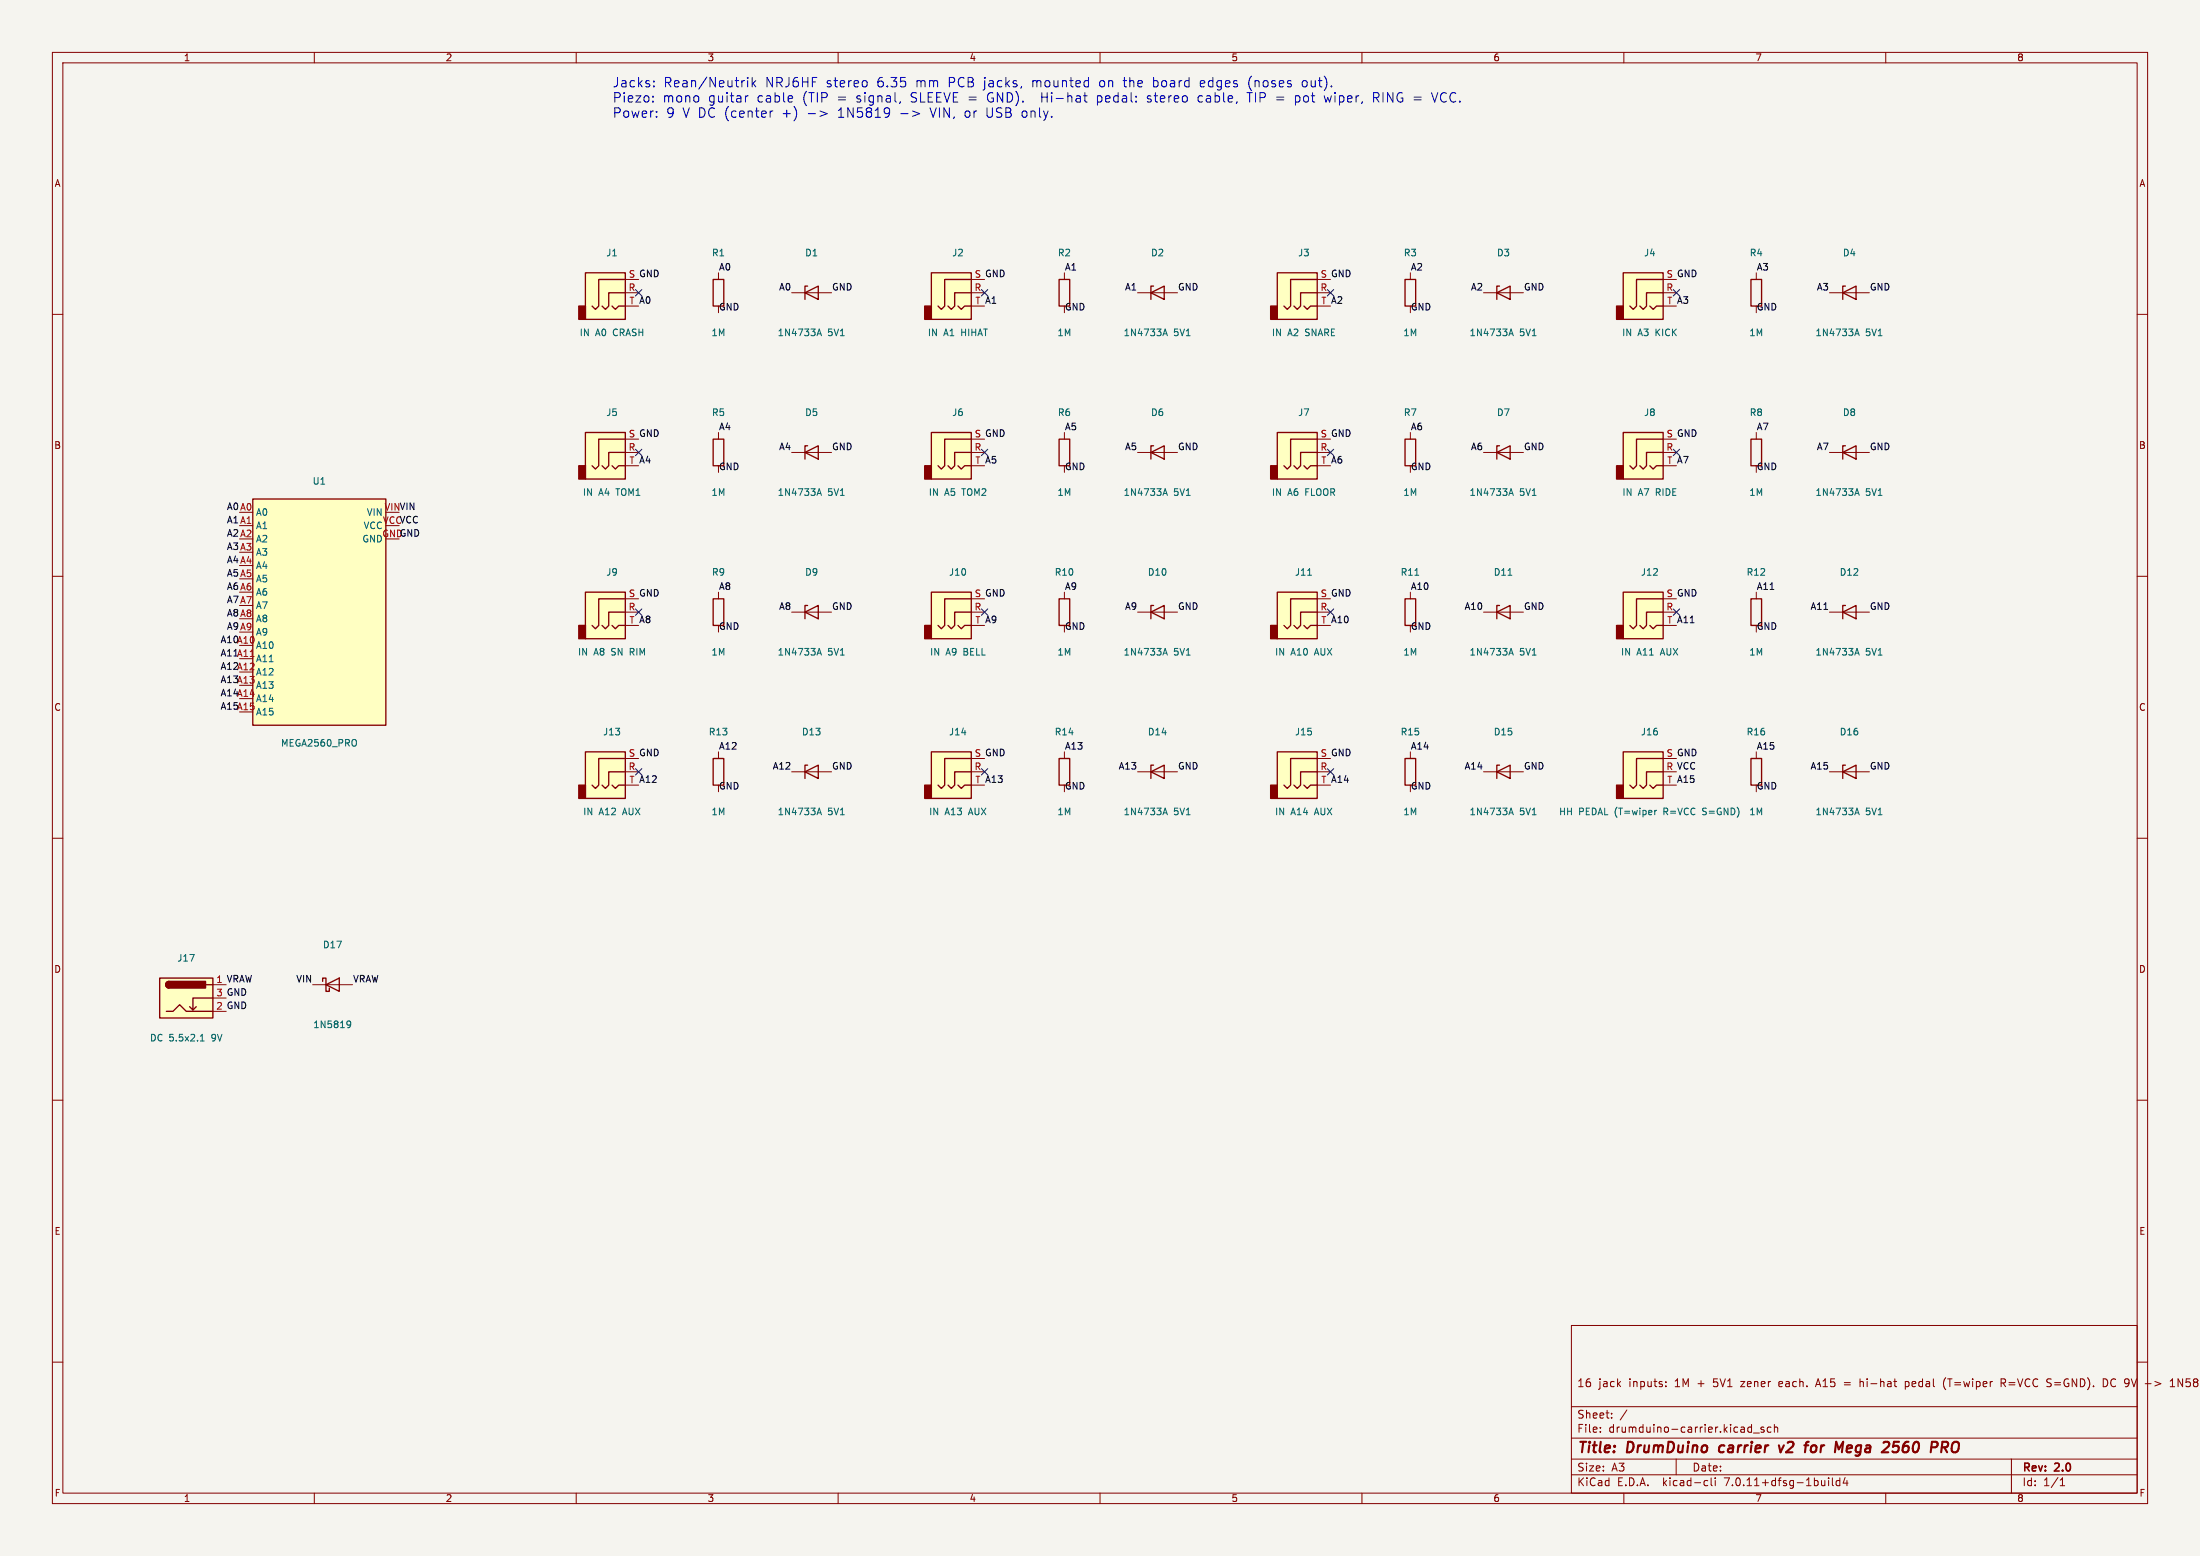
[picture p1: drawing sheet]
<svg xmlns="http://www.w3.org/2000/svg" width="420mm" height="297mm" viewBox="0 0 420 297" stroke-linecap="round" stroke-linejoin="round" font-family="sans-serif">
<path d="M0 0h420v297h-420z" fill="#f5f4ef" stroke="#f5f4ef" stroke-width=".19"/>
<g fill="none" stroke="#840000" stroke-width=".19">
<path d="M10 10h400v277h-400zM12 12h396v273h-396zM60 10v2M110 10v2M160 10v2M210 10v2M260 10v2M310 10v2M360 10v2M10 60h2M119.4 55.9h2.5M119.4 53.3h2.5"/>
<path d="M119.4 58.4h2.5M137.2 52.1v1.2M151.1 55.9h7.6M185.4 55.9h2.6M185.4 53.3h2.6M185.4 58.4h2.6M203.2 52.1v1.2M217.2 55.9h7.6M251.5 55.9h2.5M251.5 53.3h2.5M251.5 58.4h2.5M269.2 52.1v1.2"/>
<path d="M283.2 55.9h7.6M317.5 55.9h2.5M317.5 53.3h2.5M317.5 58.4h2.5M335.3 52.1v1.2M349.2 55.9h7.7M408 60h2M119.4 86.4h2.5M119.4 83.8h2.5M119.4 88.9h2.5M137.2 82.6v1.2M151.1 86.4h7.6"/>
<path d="M185.4 86.4h2.6M185.4 83.8h2.6M185.4 88.9h2.6M203.2 82.6v1.2M217.2 86.4h7.6M251.5 86.4h2.5M251.5 83.8h2.5M251.5 88.9h2.5M269.2 82.6v1.2M283.2 86.4h7.6M317.5 86.4h2.5M317.5 83.8h2.5"/>
<path d="M317.5 88.9h2.5M335.3 82.6v1.2M349.2 86.4h7.7M10 110h2M45.7 100.3h2.6M119.4 116.8h2.5M119.4 114.3h2.5M119.4 119.4h2.5M137.2 113v1.3M151.1 116.8h7.6M185.4 116.8h2.6M185.4 114.3h2.6"/>
<path d="M185.4 119.4h2.6M203.2 113v1.3M217.2 116.8h7.6M251.5 116.8h2.5M251.5 114.3h2.5M251.5 119.4h2.5M269.2 113v1.3M283.2 116.8h7.6M317.5 116.8h2.5M317.5 114.3h2.5M317.5 119.4h2.5M335.3 113v1.3"/>
<path d="M349.2 116.8h7.7M408 110h2M10 160h2M119.4 147.3h2.5M119.4 144.8h2.5M119.4 149.9h2.5M137.2 143.5v1.3M151.1 147.3h7.6M185.4 147.3h2.6M185.4 144.8h2.6M185.4 149.9h2.6M203.2 143.5v1.3"/>
<path d="M217.2 147.3h7.6M251.5 147.3h2.5M251.5 144.8h2.5M251.5 149.9h2.5M269.2 143.5v1.3M283.2 147.3h7.6M317.5 147.3h2.5M317.5 144.8h2.5M317.5 149.9h2.5M335.3 143.5v1.3M349.2 147.3h7.7M408 160h2"/>
<path d="M40.6 188h2.6M40.6 190.5h2.6M59.7 188h7.6M10 210h2M408 210h2M10 260h2M300 253h108v32h-108zM408 260h2M300 278.5h108M300 274.5h108M300 268.5h108M305.5 273.2v.2"/>
<path d="M305.5 272.5v.1M307.7 270.5v.2M307.7 269.8v.1M310.6 269.1l-1.3 1.9M318 264.5v.2M318 263.8v.1M320 278.5v3M333.9 272.4l.5 .1M334.4 271.9v1.5M334.4 273.3l-.5 .1M334.7 273.5h1.2M336.7 272.5l-.3-.1-.2 .2v.2l.5 .2v.3h-.5"/>
<path d="M338.1 272.5l-.4-.1-.3 .3 .1 .6h.6M338.7 272.5l.2-.1 .4 .1 .1 .9M338.7 271.9v1.5M339.7 263.8v.8M340.3 264l-.7 .2M346.7 264.3h.7M347.1 263.2l-.5 1.5M352.1 263.9h1.1M352.1 264.3h1.1M355.1 263.2v1.5M355.7 263.8l-.4-.1-.2 .1M363.7 263.8l.5-.1 .2 .3"/>
<path d="M363.7 263.7v1.5M364.4 264.4l-.2 .3-.5-.1M371.4 263a1.72 1.72 0 0 0 0 2.3M371.8 263.2h.9M382 264l.7-.1 .2-.2-.1-.4-.2-.1h-.6v1.5M382.4 264l.5 .7M384 278.5v6.5M391.3 264l.3 .3-.1 .2-.2 .2M391.4 263.2l.2 .1M401.5 263.2a.76 .76 0 0 1 .9 .7 .76 .76 0 0 1-.9 .8M414.3 264.7h.9M414.3 263.6l.4-.4v1.5"/>
<path d="M415.8 264.7v-1.5l.9 1.5M60 285v2M110 285v2M160 285v2M210 285v2M260 285v2M300 281.5h108M310 285v2M325.6 282.6l.4 .1M326 283.5l-.4 .1M326.7 282.1v1.3l.2 .2M327.4 282.1v.1"/>
<path d="M327.4 282.6v1M349.1 282.1v.1M349.1 282.6v1M349.8 282.1v1.3l.2 .2M351.2 282.7l-.4-.1-.3 .3 .2 .6h.5M351.2 282.1v1.5M352.2 282l-.3 1.1h.9M352.6 282.6v1M360 285v2M393.3 283.6h.9M393.3 282.5l.4-.4v1.5"/>
</g>
<path d="M328.3 276.1l-.2 .7 .4 .4M339.6 275.9l.3 1.3 .7-1.3M346.5 275.9a.62 .62 0 0 0-.8 .4v.7a.52 .52 0 0 0 .8 .1M352.9 275.9l-.3 .3-.1 .7 .3 .3h.3M353.5 276.3l-.9 .2M361.6 275.2h.9M361.7 276h.5l.3 .3-.1 .5-.2 .3-.7 .1M370.7 276.3h.8a.55 .55 0 0 0 .4-.5 .55 .55 0 0 0-.3-.6h-.8l-.2 2M371.2 276.3l.5 .9M372.8 275.5a1.5 1.5 0 0 0 0 1.6" fill="none" stroke="#840000" stroke-width=".4"/>
<g fill="#ffffc2" stroke="#ffffc2" stroke-width=".19">
<path d="M243.8 113h7.7v8.9h-7.7z"/>
<path d="M243.8 82.6h7.7v8.8h-7.7z"/>
<path d="M111.8 52.1h7.6v8.9h-7.6z"/>
<path d="M177.8 82.6h7.6v8.8h-7.6z"/>
<path d="M111.8 143.5h7.6v8.9h-7.6z"/>
<path d="M309.9 143.5h7.6v8.9h-7.6z"/>
<path d="M177.8 52.1h7.6v8.9h-7.6z"/>
<path d="M111.8 82.6h7.6v8.8h-7.6z"/>
<path d="M177.8 113h7.6v8.9h-7.6z"/>
<path d="M243.8 52.1h7.7v8.9h-7.7z"/>
<path d="M243.8 143.5h7.7v8.9h-7.7z"/>
<path d="M48.3 95.3h25.4v43.1h-25.4z"/>
<path d="M177.8 143.5h7.6v8.9h-7.6z"/>
<path d="M309.9 52.1h7.6v8.9h-7.6z"/>
<path d="M309.9 113h7.6v8.9h-7.6z"/>
<path d="M309.9 82.6h7.6v8.8h-7.6z"/>
<path d="M30.5 186.7h10.1v7.6h-10.1z"/>
<path d="M111.8 113h7.6v8.9h-7.6z"/>
</g>
<g fill="#840000" stroke="#840000" stroke-width=".25">
<path d="M242.6 119.4h1.2v2.5h-1.2z"/>
<path d="M242.6 88.9h1.2v2.5h-1.2z"/>
<path d="M110.5 58.4h1.3v2.6h-1.3z"/>
<path d="M176.5 88.9h1.3v2.5h-1.3z"/>
<path d="M110.5 149.9h1.3v2.5h-1.3z"/>
<path d="M308.6 149.9h1.3v2.5h-1.3z"/>
<path d="M176.5 58.4h1.3v2.6h-1.3z"/>
<path d="M110.5 88.9h1.3v2.5h-1.3z"/>
<path d="M176.5 119.4h1.3v2.5h-1.3z"/>
<path d="M242.6 58.4h1.2v2.6h-1.2z"/>
<path d="M242.6 149.9h1.2v2.5h-1.2z"/>
<path d="M176.5 149.9h1.3v2.5h-1.3z"/>
<path d="M308.6 58.4h1.3v2.6h-1.3z"/>
<path d="M308.6 119.4h1.3v2.5h-1.3z"/>
<path d="M308.6 88.9h1.3v2.5h-1.3z"/>
<path d="M31.8 187.5l.5-.2v1.3a.64 .64 0 0 1-.6-.4 .64 .64 0 0 1 .1-.7z"/>
<path d="M32.3 187.3h6.9v1.3h-6.9z"/>
<path d="M110.5 119.4h1.3v2.5h-1.3z"/>
</g>
<g fill="none" stroke="#840000" stroke-width=".25">
<path d="M111.8 52.1h7.6v8.9h-7.6zM116.8 58.4l.7 .7 .6-.7h1.3M119.4 55.9h-3.2v2.5l-.6 .7-.7-.7M119.4 53.3h-5.1v5.1l-.6 .7-.7-.7M136.1 53.3h2.1v5.1h-2.1zM153.7 55.9l2.5-1.3v2.6zM154.2 54.6h-.5v2.6M177.8 52.1h7.6v8.9h-7.6zM182.9 58.4l.6 .7 .6-.7h1.3M185.4 55.9h-3.2v2.5l-.6 .7-.6-.7M185.4 53.3h-5.1v5.1l-.6 .7-.6-.7M202.2 53.3h2v5.1h-2z"/>
<path d="M219.7 55.9l2.5-1.3v2.6zM220.2 54.6h-.5v2.6M243.8 52.1h7.7v8.9h-7.7zM248.9 58.4l.7 .7 .6-.7h1.3M251.5 55.9h-3.2v2.5l-.7 .7-.6-.7M251.5 53.3h-5.1v5.1l-.7 .7-.6-.7M268.2 53.3h2.1v5.1h-2.1zM285.7 55.9l2.6-1.3v2.6zM286.3 54.6h-.6v2.6M309.9 52.1h7.6v8.9h-7.6zM315 58.4l.6 .7 .6-.7h1.3M317.5 55.9h-3.2v2.5l-.6 .7-.6-.7"/>
<path d="M317.5 53.3h-5.1v5.1l-.6 .7-.7-.7M334.3 53.3h2v5.1h-2zM351.8 55.9l2.5-1.3v2.6zM352.3 54.6h-.5v2.6M48.3 95.3h25.4v43.1h-25.4zM111.8 82.6h7.6v8.8h-7.6zM116.8 88.9l.7 .6 .6-.6h1.3M119.4 86.4h-3.2v2.5l-.6 .6-.7-.6M119.4 83.8h-5.1v5.1l-.6 .6-.7-.6M136.1 83.8h2.1v5.1h-2.1zM153.7 86.4l2.5-1.3v2.5zM154.2 85.1h-.5v2.5"/>
<path d="M177.8 82.6h7.6v8.8h-7.6zM182.9 88.9l.6 .6 .6-.6h1.3M185.4 86.4h-3.2v2.5l-.6 .6-.6-.6M185.4 83.8h-5.1v5.1l-.6 .6-.6-.6M202.2 83.8h2v5.1h-2zM219.7 86.4l2.5-1.3v2.5zM220.2 85.1h-.5v2.5M243.8 82.6h7.7v8.8h-7.7zM248.9 88.9l.7 .6 .6-.6h1.3M251.5 86.4h-3.2v2.5l-.7 .6-.6-.6M251.5 83.8h-5.1v5.1l-.7 .6-.6-.6M268.2 83.8h2.1v5.1h-2.1z"/>
<path d="M285.7 86.4l2.6-1.3v2.5zM286.3 85.1h-.6v2.5M309.9 82.6h7.6v8.8h-7.6zM315 88.9l.6 .6 .6-.6h1.3M317.5 86.4h-3.2v2.5l-.6 .6-.6-.6M317.5 83.8h-5.1v5.1l-.6 .6-.7-.6M334.3 83.8h2v5.1h-2zM351.8 86.4l2.5-1.3v2.5zM352.3 85.1h-.5v2.5M111.8 113h7.6v8.9h-7.6zM116.8 119.4l.7 .6 .6-.6h1.3M119.4 116.8h-3.2v2.6l-.6 .6-.7-.6"/>
<path d="M119.4 114.3h-5.1v5.1l-.6 .6-.7-.6M136.1 114.3h2.1v5.1h-2.1zM153.7 116.8l2.5-1.2v2.5zM154.2 115.6h-.5v2.5M177.8 113h7.6v8.9h-7.6zM182.9 119.4l.6 .6 .6-.6h1.3M185.4 116.8h-3.2v2.6l-.6 .6-.6-.6M185.4 114.3h-5.1v5.1l-.6 .6-.6-.6M202.2 114.3h2v5.1h-2zM219.7 116.8l2.5-1.2v2.5zM220.2 115.6h-.5v2.5M243.8 113h7.7v8.9h-7.7z"/>
<path d="M248.9 119.4l.7 .6 .6-.6h1.3M251.5 116.8h-3.2v2.6l-.7 .6-.6-.6M251.5 114.3h-5.1v5.1l-.7 .6-.6-.6M268.2 114.3h2.1v5.1h-2.1zM285.7 116.8l2.6-1.2v2.5zM286.3 115.6h-.6v2.5M309.9 113h7.6v8.9h-7.6zM315 119.4l.6 .6 .6-.6h1.3M317.5 116.8h-3.2v2.6l-.6 .6-.6-.6M317.5 114.3h-5.1v5.1l-.6 .6-.7-.6M334.3 114.3h2v5.1h-2zM351.8 116.8l2.5-1.2v2.5z"/>
<path d="M352.3 115.6h-.5v2.5M111.8 143.5h7.6v8.9h-7.6zM116.8 149.9l.7 .6 .6-.6h1.3M119.4 147.3h-3.2v2.6l-.6 .6-.7-.6M119.4 144.8h-5.1v5.1l-.6 .6-.7-.6M136.1 144.8h2.1v5.1h-2.1zM153.7 147.3l2.5-1.2v2.5zM154.2 146.1h-.5v2.5M177.8 143.5h7.6v8.9h-7.6zM182.9 149.9l.6 .6 .6-.6h1.3M185.4 147.3h-3.2v2.6l-.6 .6-.6-.6M185.4 144.8h-5.1v5.1l-.6 .6-.6-.6"/>
<path d="M202.2 144.8h2v5.1h-2zM219.7 147.3l2.5-1.2v2.5zM220.2 146.1h-.5v2.5M243.8 143.5h7.7v8.9h-7.7zM248.9 149.9l.7 .6 .6-.6h1.3M251.5 147.3h-3.2v2.6l-.7 .6-.6-.6M251.5 144.8h-5.1v5.1l-.7 .6-.6-.6M268.2 144.8h2.1v5.1h-2.1zM285.7 147.3l2.6-1.2v2.5zM286.3 146.1h-.6v2.5M309.9 143.5h7.6v8.9h-7.6zM315 149.9l.6 .6 .6-.6h1.3"/>
<path d="M317.5 147.3h-3.2v2.6l-.6 .6-.6-.6M317.5 144.8h-5.1v5.1l-.6 .6-.7-.6M334.3 144.8h2v5.1h-2zM351.8 147.3l2.5-1.2v2.5zM352.3 146.1h-.5v2.5M30.5 186.7h10.1v7.6h-10.1zM31.7 193h1.3l1.3-1.2 1.3 1.2h5M32.3 187.3a.64 .64 0 0 0-.7 .7 .64 .64 0 0 0 .7 .6M37.5 192.2l-.7 .6M39.4 188h1.2M40.6 190.5h-3.8v2.3l-.6-.6M61.6 187.3v-.6h.6v2.5h.7v-.6"/>
<path d="M62.2 188l2.6-1.3v2.5z"/>
</g>
<g fill="none" stroke="#006464" stroke-width=".19">
<path d="M156 64.1l.4-1.3 .4 1.3M156.1 63.7h.6M222 64.1l.4-1.3 .5 1.3M222.1 63.7h.6M288 64.1l.5-1.3 .4 1.3M288.2 63.7h.6M354.1 64.1l.4-1.3 .4 1.3M354.2 63.7h.6M156 94.6l.4-1.3 .4 1.3M156.1 94.2h.6M222 94.6l.4-1.3 .5 1.3M222.1 94.2h.6"/>
<path d="M288 94.6l.5-1.3 .4 1.3M288.2 94.2h.6M354.1 94.6l.4-1.3 .4 1.3M354.2 94.2h.6M249.6 109.8h.8M270.1 109.8h.7M287.9 109.8h.7M156 125l.4-1.2 .4 1.2M156.1 124.7h.6M222 125l.4-1.2 .5 1.2M222.1 124.7h.6M288 125l.5-1.2 .4 1.2"/>
<path d="M288.2 124.7h.6M354.1 125l.4-1.2 .4 1.2M354.2 124.7h.6M156 155.5l.4-1.3 .4 1.3M156.1 155.2h.6M222 155.5l.4-1.3 .5 1.3M222.1 155.2h.6M288 155.5l.5-1.3 .4 1.3M288.2 155.2h.6M315.9 154.7v.8M316.3 154.7l-.4 .2M354.1 155.5l.4-1.3 .4 1.3"/>
<path d="M354.2 155.2h.6M38.3 198.7h.7M38.3 197.8l.3-.4v1.3M66.3 195l.4-.1 .2 .2a.84 .84 0 0 1-.3 1.1h-.3M66.9 195.4l-.2 .3-.4-.1"/>
</g>
<g fill="none" stroke="#0000c2" stroke-width=".19">
<path d="M124.7 19.3v.2M124.7 18.4v.1M124.8 16.4v.2M124.8 15.5v.1M142 15.4h.1M142.7 14.8v.2M142.7 15.4v1.2M142.8 18.3l-.3 .1-.2 .2M143.6 14.8v1.8M143.8 15.9l.5 .7M144.3 15.4l-.7 .7M165.5 15.6v.8"/>
<path d="M171.9 19.4l-.2 .3M206.9 18.3h.6M207.1 17.7v1.5l.1 .2 .3 .1M219 19.4l.2 .1M219.1 18.4v.4M228.9 18.4l-.2 .2v.5l.2 .3M238.1 17.7h1M238.5 15.3v1.2M247.3 19.4l.5 .1M247.3 18.3v1.8M247.8 18.3l-.5 .1M248.8 15.5l-.2 .2v.5l.2 .3"/>
<path d="M252.8 18.3l.3 1.2 .4-.9M262.2 18.6h.7M262.7 18.6l.6 .9M262.9 17.7h-.7v1.8M273.3 17.7l.6 1.8 .6-1.8M125.3 22.2v.2M125.3 21.3v.1M147.5 21.2l-.3 .1-.2 .2M154.3 21.7h1.4M156.5 21.2l1.4 .5-1.4 .5M172 21.7h1.3M174.2 21.2l1.4 .5-1.4 .5"/>
</g>
<g fill="none" stroke="#000084" stroke-width=".19">
<path d="M121.3 55.3l1.2 1.2M122.5 55.3l-1.2 1.2M187.4 55.3l1.2 1.2M188.6 55.3l-1.2 1.2M253.4 55.3l1.2 1.2M254.6 55.3l-1.2 1.2M319.4 55.3l1.2 1.2M320.6 55.3l-1.2 1.2M121.3 85.8l1.2 1.2M122.5 85.8l-1.2 1.2M187.4 85.8l1.2 1.2M188.6 85.8l-1.2 1.2"/>
<path d="M253.4 85.8l1.2 1.2M254.6 85.8l-1.2 1.2M319.4 85.8l1.2 1.2M320.6 85.8l-1.2 1.2M121.3 116.2l1.2 1.2M122.5 116.2l-1.2 1.2M187.4 116.2l1.2 1.2M188.6 116.2l-1.2 1.2M253.4 116.2l1.2 1.2M254.6 116.2l-1.2 1.2M319.4 116.2l1.2 1.2M320.6 116.2l-1.2 1.2"/>
<path d="M121.3 146.7l1.2 1.2M122.5 146.7l-1.2 1.2M187.4 146.7l1.2 1.2M188.6 146.7l-1.2 1.2M253.4 146.7l1.2 1.2M254.6 146.7l-1.2 1.2"/>
</g>
<g font-size="2.8" fill="#840000">
<text x="301" y="277.9">Title:</text>
<text x="310.6" y="277.9">DrumDuino</text>
<text x="329.1" y="277.9">carrier</text>
<text x="341.3" y="277.9">v2</text>
<text x="347" y="277.9">for</text>
<text x="353.6" y="277.9">Mega</text>
<text x="363.5" y="277.9">2560</text>
<text x="373.4" y="277.9">PRO</text>
</g>
<g font-size="2.5" fill="#0000c2">
<text x="116.8" y="16.8">Jacks:</text>
<text x="126.6" y="16.8">Rean/Neutrik</text>
<text x="146.1" y="16.8">NRJ6HF</text>
<text x="157.8" y="16.8">stereo</text>
<text x="167.5" y="16.8">6.35</text>
<text x="175" y="16.8">mm</text>
<text x="181.3" y="16.8">PCB jacks,</text>
<text x="197.4" y="16.8">mounted</text>
<text x="210.4" y="16.8">on</text>
<text x="215.1" y="16.8">the</text>
<text x="220.8" y="16.8">board</text>
<text x="229.9" y="16.8">edges</text>
<text x="239.1" y="16.8">(noses</text>
<text x="249.5" y="16.8">out).</text>
<text x="116.8" y="19.7">Piezo:</text>
<text x="116.8" y="22.6">Power:</text>
<text x="126.5" y="19.7">mono</text>
<text x="127.1" y="22.6">9</text>
<text x="130.3" y="22.6">V DC (center</text>
<text x="135.2" y="19.7">guitar</text>
<text x="144.6" y="19.7">cable</text>
<text x="149.5" y="22.6">+)</text>
<text x="153.3" y="19.7">(TIP</text>
<text x="160" y="19.7">=</text>
<text x="160.3" y="22.6">1N5819</text>
<text x="163.7" y="19.7">signal,</text>
<text x="174.2" y="19.7">SLEEVE =</text>
<text x="178.1" y="22.6">VIN, or</text>
<text x="188.9" y="19.7">GND).</text>
<text x="189" y="22.6">USB only.</text>
<text x="199.4" y="19.7">Hi-hat</text>
<text x="210.1" y="19.7">pedal:</text>
<text x="219.8" y="19.7">stereo</text>
<text x="229.6" y="19.7">cable,</text>
<text x="239.2" y="19.7">TIP =</text>
<text x="248.4" y="19.7">pot</text>
<text x="254.2" y="19.7">wiper,</text>
<text x="263.5" y="19.7">RING =</text>
<text x="275.1" y="19.7">VCC.</text>
</g>
<g font-size="2.1" fill="#840000">
<text x="301" y="265">16</text>
<text x="305.1" y="265">jack</text>
<text x="311" y="265">inputs:</text>
<text x="319.9" y="265">1M</text>
<text x="324.3" y="265">+</text>
<text x="327.5" y="265">5V1</text>
<text x="332.9" y="265">zener</text>
<text x="340.3" y="265">each.</text>
<text x="347.6" y="265">A15</text>
<text x="356.2" y="265">hi-hat</text>
<text x="365" y="265">pedal</text>
<text x="372.4" y="265">(T=wiper</text>
<text x="383.6" y="265">R=VCC</text>
<text x="392.5" y="265">S=GND).</text>
<text x="403.4" y="265">DC 9V</text>
<text x="411.7" y="265">-&gt;</text>
<text x="416.7" y="265">1N58</text>
<text x="301" y="273.7">File:</text>
<text x="301" y="271">Sheet:</text>
<text x="307.1" y="273.7">drumduino-carrier.kicad_sch</text>
<text x="301" y="281.1">Size:</text>
<text x="307.6" y="281.1">A3</text>
<text x="323" y="281.1">Date:</text>
<text x="386" y="281.3">Rev:</text>
<text x="392.4" y="281.3">2.0</text>
<text x="301" y="283.9">KiCad</text>
<text x="308.7" y="283.9">E.D.A.</text>
<text x="317.6" y="283.9">kicad-cli</text>
<text x="329.5" y="283.9">7.0.11+dfsg-1build4</text>
<text x="386" y="283.9">Id:</text>
<text x="390.1" y="283.9">1/1</text>
</g>
<g font-size="1.8" fill="#840000">
<text x="35" y="11.9">1</text>
<text x="85" y="11.9">2</text>
<text x="135" y="11.9">3</text>
<text x="185" y="11.9">4</text>
<text x="235" y="11.9">5</text>
<text x="285" y="11.9">6</text>
<text x="335" y="11.9">7</text>
<text x="385" y="11.9">8</text>
<text x="10.3" y="35.9">A</text>
<text x="408.3" y="35.9">A</text>
<text x="10.3" y="85.9">B</text>
<text x="408.2" y="85.9">B</text>
<text x="10.3" y="135.9">C</text>
<text x="408.2" y="135.9">C</text>
<text x="10.3" y="185.9">D</text>
<text x="408.2" y="185.9">D</text>
<text x="10.3" y="235.9">E</text>
<text x="408.3" y="235.9">E</text>
<text x="10.3" y="285.9">F</text>
<text x="35" y="286.9">1</text>
<text x="85" y="286.9">2</text>
<text x="135" y="286.9">3</text>
<text x="185" y="286.9">4</text>
<text x="235" y="286.9">5</text>
<text x="285" y="286.9">6</text>
<text x="335" y="286.9">7</text>
<text x="385" y="286.9">8</text>
<text x="408.3" y="285.9">F</text>
</g>
<g font-size="1.8" fill="#006464">
<text x="115.6" y="49.1">J1</text>
<text x="135.8" y="49.1">R1</text>
<text x="153.6" y="49.1">D1</text>
<text x="181.7" y="49.1">J2</text>
<text x="201.9" y="49.1">R2</text>
<text x="219.6" y="49.1">D2</text>
<text x="247.7" y="49.1">J3</text>
<text x="267.9" y="49.1">R3</text>
<text x="285.7" y="49.1">D3</text>
<text x="313.8" y="49.1">J4</text>
<text x="333.9" y="49.1">R4</text>
<text x="351.7" y="49.1">D4</text>
<text x="110.6" y="64.4">IN</text>
<text x="113.7" y="64.4">A0</text>
<text x="117.1" y="64.4">CRASH</text>
<text x="135.7" y="64.4">1M</text>
<text x="148.4" y="64.4">1N4733A</text>
<text x="158" y="64.4">5V1</text>
<text x="177" y="64.4">IN</text>
<text x="180.1" y="64.4">A1</text>
<text x="183.6" y="64.4">HIHAT</text>
<text x="201.8" y="64.4">1M</text>
<text x="214.4" y="64.4">1N4733A</text>
<text x="224" y="64.4">5V1</text>
<text x="242.7" y="64.4">IN</text>
<text x="245.8" y="64.4">A2</text>
<text x="249.3" y="64.4">SNARE</text>
<text x="267.8" y="64.4">1M</text>
<text x="280.4" y="64.4">1N4733A</text>
<text x="290.1" y="64.4">5V1</text>
<text x="309.6" y="64.4">IN</text>
<text x="312.7" y="64.4">A3</text>
<text x="316.1" y="64.4">KICK</text>
<text x="333.8" y="64.4">1M</text>
<text x="346.5" y="64.4">1N4733A</text>
<text x="356.1" y="64.4">5V1</text>
<text x="115.6" y="79.6">J5</text>
<text x="135.8" y="79.6">R5</text>
<text x="153.6" y="79.6">D5</text>
<text x="181.7" y="79.6">J6</text>
<text x="201.9" y="79.6">R6</text>
<text x="219.6" y="79.6">D6</text>
<text x="247.7" y="79.6">J7</text>
<text x="267.9" y="79.6">R7</text>
<text x="285.7" y="79.6">D7</text>
<text x="313.8" y="79.6">J8</text>
<text x="333.9" y="79.6">R8</text>
<text x="351.7" y="79.6">D8</text>
<text x="59.6" y="92.7">U1</text>
<text x="111.2" y="94.8">IN</text>
<text x="114.3" y="94.8">A4</text>
<text x="117.7" y="94.8">TOM1</text>
<text x="135.7" y="94.8">1M</text>
<text x="148.4" y="94.8">1N4733A</text>
<text x="158" y="94.8">5V1</text>
<text x="177.2" y="94.8">IN</text>
<text x="180.3" y="94.8">A5</text>
<text x="183.8" y="94.8">TOM2</text>
<text x="201.8" y="94.8">1M</text>
<text x="214.4" y="94.8">1N4733A</text>
<text x="224" y="94.8">5V1</text>
<text x="242.7" y="94.8">IN</text>
<text x="245.8" y="94.8">A6</text>
<text x="249.3" y="94.8">FLOOR</text>
<text x="267.8" y="94.8">1M</text>
<text x="280.4" y="94.8">1N4733A</text>
<text x="290.1" y="94.8">5V1</text>
<text x="309.6" y="94.8">IN</text>
<text x="312.7" y="94.8">A7</text>
<text x="316.2" y="94.8">RIDE</text>
<text x="333.8" y="94.8">1M</text>
<text x="346.5" y="94.8">1N4733A</text>
<text x="356.1" y="94.8">5V1</text>
<text x="48.8" y="98.7">A0</text>
<text x="48.8" y="101.2">A1</text>
<text x="69.3" y="101.2">VCC</text>
<text x="69.9" y="98.7">VIN</text>
<text x="48.8" y="103.7">A2</text>
<text x="48.8" y="106.3">A3</text>
<text x="48.8" y="108.8">A4</text>
<text x="48.8" y="111.4">A5</text>
<text x="48.8" y="113.9">A6</text>
<text x="115.6" y="110.1">J9</text>
<text x="135.8" y="110.1">R9</text>
<text x="153.6" y="110.1">D9</text>
<text x="181.1" y="110.1">J10</text>
<text x="201.3" y="110.1">R10</text>
<text x="219" y="110.1">D10</text>
<text x="247.1" y="110.1">J11</text>
<text x="267.3" y="110.1">R11</text>
<text x="285.1" y="110.1">D11</text>
<text x="313.2" y="110.1">J12</text>
<text x="333.3" y="110.1">R12</text>
<text x="351.1" y="110.1">D12</text>
<text x="48.8" y="116.4">A7</text>
<text x="48.8" y="119">A8</text>
<text x="48.8" y="121.5">A9</text>
<text x="110.2" y="125.3">IN</text>
<text x="113.3" y="125.3">A8</text>
<text x="116.8" y="125.3">SN</text>
<text x="120.5" y="125.3">RIM</text>
<text x="135.7" y="125.3">1M</text>
<text x="148.4" y="125.3">1N4733A</text>
<text x="158" y="125.3">5V1</text>
<text x="177.5" y="125.3">IN</text>
<text x="180.6" y="125.3">A9</text>
<text x="184" y="125.3">BELL</text>
<text x="201.8" y="125.3">1M</text>
<text x="214.4" y="125.3">1N4733A</text>
<text x="224" y="125.3">5V1</text>
<text x="243.3" y="125.3">IN</text>
<text x="246.4" y="125.3">A10</text>
<text x="251.1" y="125.3">AUX</text>
<text x="267.8" y="125.3">1M</text>
<text x="280.4" y="125.3">1N4733A</text>
<text x="290.1" y="125.3">5V1</text>
<text x="309.4" y="125.3">IN</text>
<text x="312.5" y="125.3">A11</text>
<text x="317.1" y="125.3">AUX</text>
<text x="333.8" y="125.3">1M</text>
<text x="346.5" y="125.3">1N4733A</text>
<text x="356.1" y="125.3">5V1</text>
<text x="53.5" y="142.7">MEGA2560_PRO</text>
<text x="115" y="140.6">J13</text>
<text x="135.2" y="140.6">R13</text>
<text x="153" y="140.6">D13</text>
<text x="181.1" y="140.6">J14</text>
<text x="201.3" y="140.6">R14</text>
<text x="219" y="140.6">D14</text>
<text x="247.1" y="140.6">J15</text>
<text x="267.3" y="140.6">R15</text>
<text x="285.1" y="140.6">D15</text>
<text x="313.2" y="140.6">J16</text>
<text x="333.3" y="140.6">R16</text>
<text x="351.1" y="140.6">D16</text>
<text x="111.2" y="155.8">IN</text>
<text x="114.3" y="155.8">A12</text>
<text x="119" y="155.8">AUX</text>
<text x="135.7" y="155.8">1M</text>
<text x="148.4" y="155.8">1N4733A</text>
<text x="158" y="155.8">5V1</text>
<text x="177.3" y="155.8">IN</text>
<text x="180.4" y="155.8">A13</text>
<text x="185.1" y="155.8">AUX</text>
<text x="201.8" y="155.8">1M</text>
<text x="214.4" y="155.8">1N4733A</text>
<text x="224" y="155.8">5V1</text>
<text x="243.3" y="155.8">IN</text>
<text x="246.4" y="155.8">A14</text>
<text x="251.1" y="155.8">AUX</text>
<text x="267.8" y="155.8">1M</text>
<text x="280.4" y="155.8">1N4733A</text>
<text x="290.1" y="155.8">5V1</text>
<text x="297.5" y="155.8">HH</text>
<text x="301.4" y="155.8">PEDAL (T=wiper</text>
<text x="317.9" y="155.8">R=VCC</text>
<text x="325.5" y="155.8">S=GND)</text>
<text x="333.8" y="155.8">1M</text>
<text x="346.5" y="155.8">1N4733A</text>
<text x="356.1" y="155.8">5V1</text>
<text x="33.8" y="183.7">J17</text>
<text x="61.6" y="181.2">D17</text>
<text x="59.7" y="196.4">1N5819</text>
<text x="28.5" y="199">DC 5.5x2.1</text>
<text x="40.5" y="199">9V</text>
</g>
<g font-size="1.8" fill="#0f0f0f">
<text x="119.9" y="53.1">S GND</text>
<text x="137.2" y="51.7">A0</text>
<text x="186" y="53.1">S GND</text>
<text x="203.2" y="51.7">A1</text>
<text x="252" y="53.1">S GND</text>
<text x="269.2" y="51.7">A2</text>
<text x="318.1" y="53.1">S GND</text>
<text x="335.3" y="51.7">A3</text>
<text x="120.1" y="58.2">T A0</text>
<text x="137.2" y="59.3">GND</text>
<text x="148.6" y="55.5">A0</text>
<text x="158.7" y="55.5">GND</text>
<text x="186.1" y="58.2">T A1</text>
<text x="203.2" y="59.3">GND</text>
<text x="214.7" y="55.5">A1</text>
<text x="224.8" y="55.5">GND</text>
<text x="252.1" y="58.2">T A2</text>
<text x="269.2" y="59.3">GND</text>
<text x="280.7" y="55.5">A2</text>
<text x="290.8" y="55.5">GND</text>
<text x="318.2" y="58.2">T A3</text>
<text x="335.3" y="59.3">GND</text>
<text x="346.7" y="55.5">A3</text>
<text x="356.9" y="55.5">GND</text>
<text x="119.9" y="83.6">S GND</text>
<text x="137.2" y="82.2">A4</text>
<text x="186" y="83.6">S GND</text>
<text x="203.2" y="82.2">A5</text>
<text x="252" y="83.6">S GND</text>
<text x="269.2" y="82.2">A6</text>
<text x="318.1" y="83.6">S GND</text>
<text x="335.3" y="82.2">A7</text>
<text x="120.1" y="88.6">T A4</text>
<text x="137.2" y="89.8">GND</text>
<text x="148.6" y="86">A4</text>
<text x="158.7" y="86">GND</text>
<text x="186.1" y="88.6">T A5</text>
<text x="203.2" y="89.8">GND</text>
<text x="214.7" y="86">A5</text>
<text x="224.8" y="86">GND</text>
<text x="252.1" y="88.6">T A6</text>
<text x="269.2" y="89.8">GND</text>
<text x="280.7" y="86">A6</text>
<text x="290.8" y="86">GND</text>
<text x="318.2" y="88.6">T A7</text>
<text x="335.3" y="89.8">GND</text>
<text x="346.7" y="86">A7</text>
<text x="356.9" y="86">GND</text>
<text x="43.2" y="97.4">A0 A0</text>
<text x="43.2" y="100">A1 A1</text>
<text x="73" y="100.1">VCCVCC</text>
<text x="73.3" y="97.5">VINVIN</text>
<text x="43.2" y="102.5">A2 A2</text>
<text x="43.2" y="105.1">A3 A3</text>
<text x="43.2" y="107.6">A4 A4</text>
<text x="72.9" y="102.6">GNDGND</text>
<text x="43.2" y="110.1">A5 A5</text>
<text x="43.2" y="112.7">A6 A6</text>
<text x="137.2" y="112.7">A8</text>
<text x="203.2" y="112.7">A9</text>
<text x="269.2" y="112.7">A10</text>
<text x="335.3" y="112.7">A11</text>
<text x="43.2" y="115.2">A7 A7</text>
<text x="43.2" y="117.8">A8 A8</text>
<text x="119.9" y="114">S GND</text>
<text x="120.1" y="119.1">T A8</text>
<text x="148.6" y="116.5">A8</text>
<text x="158.7" y="116.5">GND</text>
<text x="186" y="114">S GND</text>
<text x="186.1" y="119.1">T A9</text>
<text x="214.7" y="116.5">A9</text>
<text x="224.8" y="116.5">GND</text>
<text x="252" y="114">S GND</text>
<text x="252.1" y="119.1">T A10</text>
<text x="279.5" y="116.5">A10</text>
<text x="290.8" y="116.5">GND</text>
<text x="318.1" y="114">S GND</text>
<text x="318.2" y="119.1">T A11</text>
<text x="345.5" y="116.5">A11</text>
<text x="356.9" y="116.5">GND</text>
<text x="42" y="122.8">A10A10</text>
<text x="42" y="125.4">A11A11</text>
<text x="43.2" y="120.3">A9 A9</text>
<text x="137.2" y="120.3">GND</text>
<text x="203.2" y="120.3">GND</text>
<text x="269.2" y="120.3">GND</text>
<text x="335.3" y="120.3">GND</text>
<text x="42" y="130.5">A13A13</text>
<text x="42" y="127.9">A12A12</text>
<text x="42" y="133">A14A14</text>
<text x="42" y="135.5">A15A15</text>
<text x="137.2" y="143.2">A12</text>
<text x="203.2" y="143.2">A13</text>
<text x="269.2" y="143.2">A14</text>
<text x="335.3" y="143.2">A15</text>
<text x="119.9" y="144.5">S GND</text>
<text x="120.1" y="149.6">T A12</text>
<text x="147.4" y="147">A12</text>
<text x="158.7" y="147">GND</text>
<text x="186" y="144.5">S GND</text>
<text x="186.1" y="149.6">T A13</text>
<text x="213.5" y="147">A13</text>
<text x="224.8" y="147">GND</text>
<text x="252" y="144.5">S GND</text>
<text x="252.1" y="149.6">T A14</text>
<text x="279.5" y="147">A14</text>
<text x="290.8" y="147">GND</text>
<text x="318" y="147.1">R VCC</text>
<text x="318.1" y="144.5">S GND</text>
<text x="318.2" y="149.6">T A15</text>
<text x="345.5" y="147">A15</text>
<text x="356.9" y="147">GND</text>
<text x="137.2" y="150.8">GND</text>
<text x="203.2" y="150.8">GND</text>
<text x="269.2" y="150.8">GND</text>
<text x="335.3" y="150.8">GND</text>
<text x="41.2" y="187.7">1 VRAW</text>
<text x="41.2" y="190.2">3 GND</text>
<text x="56.5" y="187.6">VIN</text>
<text x="67.3" y="187.6">VRAW</text>
<text x="41.2" y="192.8">2 GND</text>
</g>
<g font-size="1.8" fill="#a90000">
<text x="119.9" y="55.6">R</text>
<text x="186" y="55.6">R</text>
<text x="252" y="55.6">R</text>
<text x="318" y="55.6">R</text>
<text x="119.9" y="86.1">R</text>
<text x="186" y="86.1">R</text>
<text x="252" y="86.1">R</text>
<text x="318" y="86.1">R</text>
<text x="69.1" y="103.7">GND</text>
<text x="119.9" y="116.6">R</text>
<text x="186" y="116.6">R</text>
<text x="252" y="116.6">R</text>
<text x="318" y="116.6">R</text>
<text x="48.8" y="124.1">A10</text>
<text x="48.8" y="126.6">A11</text>
<text x="48.8" y="129.1">A12</text>
<text x="48.8" y="131.7">A13</text>
<text x="48.8" y="134.2">A14</text>
<text x="48.8" y="136.8">A15</text>
<text x="119.9" y="147.1">R</text>
<text x="186" y="147.1">R</text>
<text x="252" y="147.1">R</text>
</g>
</svg>
